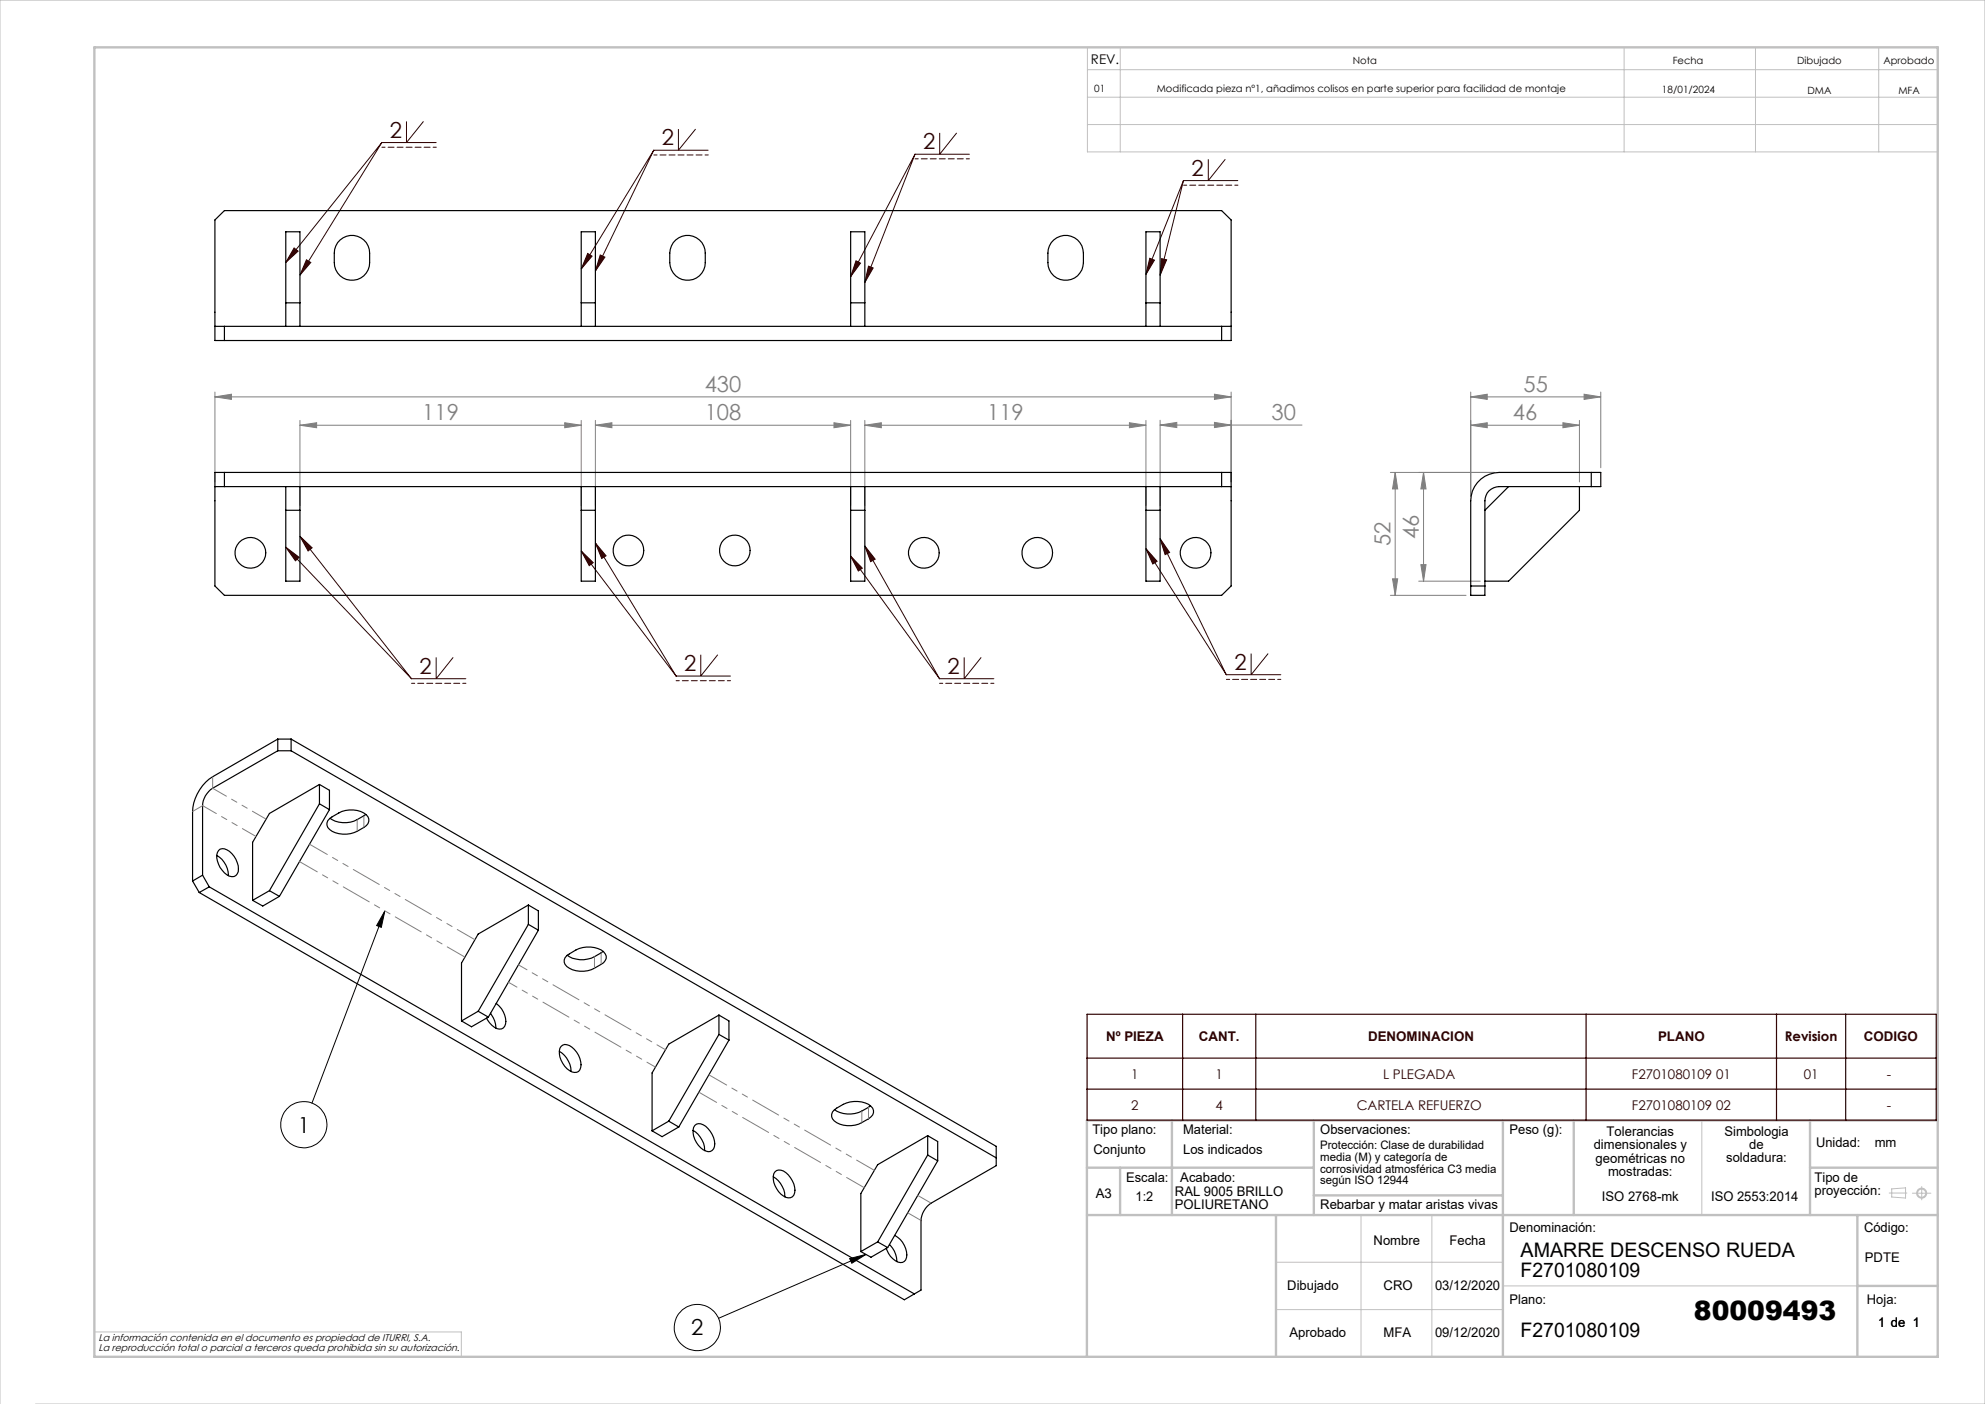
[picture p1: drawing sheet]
<svg xmlns="http://www.w3.org/2000/svg" width="420mm" height="297mm" viewBox="0 0 420 297" stroke-linecap="round" stroke-linejoin="round" font-family="sans-serif">
<g fill="none" stroke="#c0c0c0" stroke-width=".21">
<path d="M230.1 10h179.9v22.1h-179.9zM230.1 14.7h179.9M237 10v22.1M343.6 10v22.1M371.4 10v22.1M397.5 10v22.1M230.1 20.6h179.9M230.1 26.3h179.9M360.1 237v20M288 257v30M303 257v30M399.7 252.4h3.8"/>
<path d="M400.3 251.5l2.9-.2v2.1l-2.9-.2zM404.6 252.4h4M406.6 251v2.8M270 267h48M270 277h48M318 272h75M0 297v-297h420v297h-412.5M20 281.8h77.6v5.2"/>
<circle cx="406.6" cy="252.4" r=".86"/>
<circle cx="406.6" cy="252.4" r="1.07"/>
</g>
<g fill="none" stroke="#c0c0c0" stroke-width=".5">
<path d="M20 10h390v277h-390zM248 237v20M278 237v20M318 237v50M333 237v20M383 237v20M410 237h-180v50M230 257h180M230 247h48M237 247v10M270 257v30M278 252.9h40"/>
<path d="M383 247h27M393 257v30M393 272h17"/>
</g>
<g fill="none" stroke="#300000" stroke-width=".21">
<path d="M80.8 30.2h11.5M80.8 30.2l-20.3 25.3M80.8 30.2l-17.3 28M86 25.7v4.5l3.6-4.5M138.3 31.8h11.5M138.3 31.8l-15.3 25.1M138.3 31.8l-12.3 25.5M143.5 27.3v4.5l3.7-4.5M193.6 32.6h11.5M193.6 32.6l-13.6 25.9M193.6 32.6l-10.6 27.2M198.8 28.1v4.5l3.6-4.5"/>
<path d="M250.4 38.2h11.5M250.4 38.2l-7.9 19.9M250.4 38.2l-4.9 20M255.7 33.7v4.5l3.6-4.5M62.2 52.5l.9 .6-2.6 2.4zM64.8 55l1 .5-2.3 2.7zM124.4 53.6l.9 .6-2.3 2.7zM127 53.9l1 .5-2 2.9zM181.1 55.2l1 .5-2.1 2.8zM183.8 56.3l.9 .4-1.7 3.1zM243.3 54.6l1 .4-1.8 3.1zM245.8 54.7l1 .3-1.3 3.2z"/>
<path d="M60.5 115.7l26.6 27.9M60.5 115.7l2.8 2.2-.8 .7zM63.5 113.4l23.6 30.2M63.5 113.4l2.5 2.5-.8 .7zM123 116.6l20.1 26.4M123 116.6l2.5 2.4-.8 .7zM126 114.9l17.1 28.1M126 114.9l2.2 2.7-.9 .5zM180 117.6l2.5 2.6-.9 .6zM180 117.6l18.8 26M183 115.5l2.2 2.8-1 .5zM183 115.5l15.8 28.1"/>
<path d="M242.5 116.1l17 26.6M242.5 116.1l2.3 2.6-.9 .6zM245.5 113.9l14 28.8M245.5 113.9l2 3-1 .4zM92.3 139.1v4.5l3.6-4.5M148.3 138.5v4.5l3.6-4.5M204 139.1v4.5l3.6-4.5M264.7 138.3v4.4l3.6-4.4M87.1 143.6h11.5M143.1 143h11.5M198.8 143.6h11.5M259.5 142.7h11.5"/>
</g>
<g fill="none" stroke="#010000" stroke-width=".21">
<path d="M81.4 192.7l-.7 3.5-1-.4zM81.4 192.7l-15.4 40.7M179.8 266.2l3.4-.8-3 1.8zM183.2 265.4l-31.2 13.5"/>
<circle cx="64.3" cy="237.9" r="4.9"/>
<circle cx="147.5" cy="280.8" r="4.9"/>
</g>
<g fill="none" stroke="#808080" stroke-width=".21">
<path d="M45.5 84l3.5-.6v1.1zM45.5 84h215M45.5 82.9v19M63.5 90l3.5-.6v1.1zM63.5 90h59.5M63.5 88.9v18.1M119.5 89.4l3.5 .6-3.5 .5zM123 88.9v18.1M126 90l3.5-.6v1.1zM126 90h54M126 88.9v18.1M176.5 89.4l3.5 .6-3.5 .5z"/>
<path d="M180 88.9v18.1M183 90l3.5-.6v1.1zM183 88.9v18.1M183 90h59.5M239 89.4l3.5 .6-3.5 .5zM242.5 88.9v18.1M245.5 89.9l3.5-.5v1zM245.5 88.9v18.1M245.5 89.9h30M257 83.4l3.5 .6-3.5 .5zM257 89.4l3.5 .5-3.5 .5zM260.5 82.9v19"/>
<path d="M294.2 99.9h22M295.2 99.9v26M295.2 99.9l.5 3.5h-1.1zM301.2 99.9v23M301.2 99.9l.5 3.5h-1.1zM311.2 84l3.5-.6v1.1zM311.2 90l3.5-.6v1.1zM311.2 90h23M311.2 82.9v22M311.2 84h27.5M330.7 89.4l3.5 .6-3.5 .5zM334.2 88.9v13"/>
<path d="M335.2 83.4l3.5 .6-3.5 .5zM338.7 82.9v16.1M300.6 119.4h1.1l-.5 3.5zM294.2 125.9h16M294.6 122.4h1.1l-.5 3.5zM300.2 122.9h13"/>
</g>
<path d="M230 214.6h179.7v22.4h-179.7zM250.2 214.6v22.4M265.7 214.6v22.4M335.6 214.6v22.4M375.9 214.6v22.4M390.5 214.6v22.4M230 223.8h179.7M230 230.4h179.7" fill="none" stroke="#300000" stroke-width=".25"/>
<path d="M92.3 31.1h-11.5M149.9 32.8h-11.6M205.1 33.6h-11.5M261.9 39.2h-11.5M98.6 144.5h-11.5M154.6 144h-11.5M210.3 144.5h-11.5M271 143.7h-11.5" fill="none" stroke="#300000" stroke-width=".21" stroke-dasharray="1.3 .6" stroke-dashoffset=".6"/>
<path d="M179.8 266.2l3.4-.8-3 1.8zM81.4 192.7l-.7 3.5-1-.4z" fill="#010000"/>
<path d="M60.5 115.7l2.8 2.2-.8 .7zM63.5 113.4l2.5 2.5-.8 .7zM123 116.6l2.5 2.4-.8 .7zM126 114.9l2.2 2.7-.9 .5zM180 117.6l2.5 2.6-.9 .6zM183 115.5l2.2 2.8-1 .5zM242.5 116.1l2.3 2.6-.9 .6zM245.5 113.9l2 3-1 .4zM62.2 52.5l.9 .6-2.6 2.4zM64.8 55l1 .5-2.3 2.7zM124.4 53.6l.9 .6-2.3 2.7zM127 53.9l1 .5-2 2.9zM181.1 55.2l1 .5-2.1 2.8zM183.8 56.3l.9 .4-1.7 3.1zM243.3 54.6l1 .4-1.8 3.1zM245.8 54.7l1 .3-1.3 3.2z" fill="#300000"/>
<g fill="#808080">
<path d="M239 89.4l3.5 .6-3.5 .5zM183 90l3.5-.6v1.1zM176.5 89.4l3.5 .6-3.5 .5zM126 90l3.5-.6v1.1zM119.5 89.4l3.5 .6-3.5 .5zM63.5 90l3.5-.6v1.1z"/>
<path d="M311.2 84l3.5-.6v1.1zM335.2 83.4l3.5 .6-3.5 .5zM311.2 90l3.5-.6v1.1zM330.7 89.4l3.5 .6-3.5 .5zM45.5 84l3.5-.6v1.1zM257 83.4l3.5 .6-3.5 .5zM245.5 89.9l3.5-.5v1zM257 89.4l3.5 .5-3.5 .5z"/>
<path d="M300.6 119.4h1.1l-.5 3.5zM301.2 99.9l.5 3.5h-1.1z"/>
<path d="M295.2 99.9l.5 3.5h-1.1zM294.6 122.4h1.1l-.5 3.5z"/>
</g>
<g fill="none" stroke="#000" stroke-width=".25">
<path d="M72 50.8a3.7 3.7 0 0 1 4-.7 3.7 3.7 0 0 1 2.2 3.4 5.2 5.2 0 0 1-1.2 4.8 3.7 3.7 0 0 1-4.1 .7 3.7 3.7 0 0 1-2.2-3.4 5.2 5.2 0 0 1 1.3-4.8zM143 50.8a3.7 3.7 0 0 1 4-.7 3.7 3.7 0 0 1 2.2 3.4 5.2 5.2 0 0 1-1.2 4.8 3.8 3.8 0 0 1-4 .7 3.8 3.8 0 0 1-2.3-3.4 5.3 5.3 0 0 1 1.3-4.8zM223 50.8a3.8 3.8 0 0 1 4-.7 3.8 3.8 0 0 1 2.2 3.4 5.4 5.4 0 0 1-1.2 4.8 3.8 3.8 0 0 1-4 .7 3.8 3.8 0 0 1-2.3-3.4 5.2 5.2 0 0 1 1.3-4.8zM45.5 69v-22.5l2-1.9h211l2 1.9v22.5M45.5 69v3h215v-3M45.5 69h215M47.5 69v3M60.5 69v-20h3v20M60.5 64.1h3M123 69v-20h3v20M123 64.1h3M180 69v-20h3v20"/>
<path d="M180 64.1h3M242.5 69v-20h3v20M242.5 64.1h3M258.5 69v3M47.5 99.9v3M258.5 99.9v3M336.7 99.9v3M45.5 102.9v21.1l2 1.9h211l2-1.9v-21.1M45.5 102.9v-3h215v3M45.5 102.9h215M60.5 102.9v20h3v-20M60.5 107.9h3"/>
<path d="M123 102.9v20h3v-20M123 107.9h3M180 102.9v20h3v-20M180 107.9h3M242.5 102.9v20h3v-20M242.5 107.9h3M313.3 101.3a6.3 6.3 0 0 1 3.9-1.4h21.5v3h-21.5a3 3 0 0 0-3 3v20h-3v-20a5.9 5.9 0 0 1 2.1-4.6zM319.2 102.9l-5 5M334.2 102.9v5l-15 15h-5M311.2 124h3M58.8 156.3l-13.8 8a9.4 9.4 0 0 0-4.3 7.4v14.7M58.8 158.8l-13.8 8a4.6 4.6 0 0 0-2.1 3.7v14.6"/>
<path d="M58.8 158.8h2.8M58.8 156.3v2.5M58.8 156.3h2.8M61.6 156.3l149.2 86.2v4.1l-13.8 7.9a4.8 4.8 0 0 0-2.1 3.7v14.7l-1.4 .8M61.6 158.8l149.2 86.1M61.6 156.3v2.5M46.2 179.9a1.93 1.93 0 0 1 2.9 .7 4.9 4.9 0 0 1 1.3 3.8 1.41 1.41 0 0 1-2.4 .7 4.7 4.7 0 0 1-2-4.8zM67.6 165.9v4.1M67.6 170l-10.6 18.4M67.6 165.9l-10.6 6.2-3.6 6.1v12.3M67.6 170l2.1 1.3M67.6 165.9l2.1 1.3v4.1"/>
<path d="M69.7 171.3l-10.6 18.3M69.7 173.2a6.4 6.4 0 0 1 7.3-1.2 1.63 1.63 0 0 1 1.1 1.5 1.63 1.63 0 0 1-1.1 1.5 6.1 6.1 0 0 1-7.3 .5 1.42 1.42 0 0 1 0-2.3zM77.4 172.3a6.4 6.4 0 0 1-7.1 1.1l-.5-.3M40.7 186.4l1.5 2.4M42.2 188.8l149.1 86.2 2.2-1.3M42.9 185.1l-2.2 1.3M42.9 185.1l1.4 2.5M44.3 187.6l-2.1 1.2M44.3 187.6l149.2 86.1M45.9 181a4.9 4.9 0 0 1 2.4 4.2M57 188.4l-3.6 2.1M57 188.4l2.1 1.2"/>
<path d="M59.1 189.6l-3.5 2.1-2.2-1.2M111.8 195.5l2.1 1.3M111.8 195.5l-10.6 18.4M111.8 191.4v4.1M111.8 191.4l-10.6 6.2-3.6 6.1v12.3M111.8 191.4l2.1 1.3v4.1M113.9 196.8l-10.6 18.4M101.2 213.9l2.1 1.3M101.2 213.9l-3.6 2.1M103.3 215.2l-3.5 2-2.2-1.2M103.8 214.3l.2 .3a4.7 4.7 0 0 1 .9 2.9M105 212.3a4.8 4.8 0 0 1 2 4.3 1.37 1.37 0 0 1-1 1.1 1.37 1.37 0 0 1-1.4-.4 5.2 5.2 0 0 1-1.7-1.9"/>
<path d="M119.9 202.1a6.2 6.2 0 0 1 7.8-.8 1.54 1.54 0 0 1-.5 2.7 6 6 0 0 1-7.3 .5 1.45 1.45 0 0 1 0-2.4zM127.6 201.3a6.6 6.6 0 0 1-7.1 1.1l-.5-.3M152.1 214.7v4.1M152.1 218.8l-10.6 18.4M152.1 214.7l-10.6 6.2-3.5 6.1v12.2M152.1 218.8l2.1 1.2M152.1 214.7l2.1 1.3v4M118.4 222.4a5 5 0 0 1 2.4 4.3M118.7 221.4a1.95 1.95 0 0 1 2.8 .6 4.3 4.3 0 0 1 1.2 4.3 1.4 1.4 0 0 1-2.2 .2 4.7 4.7 0 0 1-2-4.7zM141.5 237.2l-3.5 2M141.5 237.2l2.1 1.2M143.6 238.4l-3.5 2-2.1-1.2"/>
<path d="M146.6 239.1a4.9 4.9 0 0 1 2.5 4.3M147 238.1a1.92 1.92 0 0 1 2.8 .7 4.2 4.2 0 0 1 1.2 4.2 1.67 1.67 0 0 1-2.7-.2 4 4 0 0 1-1.3-4.7zM154.2 220l-10.6 18.4M176.5 234.8a6.2 6.2 0 0 1 7.8-.8 1.55 1.55 0 0 1-.5 2.7 6 6 0 0 1-7.3 .4 1.46 1.46 0 0 1 0-2.3zM184.2 233.9a6.2 6.2 0 0 1-7.6 .8M163.6 248.9a5 5 0 0 1 2.5 4.3M164 247.9a1.95 1.95 0 0 1 2.8 .6 4.3 4.3 0 0 1 1.2 4.3 1.43 1.43 0 0 1-2.2 .2 4.7 4.7 0 0 1-2.1-4.7zM196.3 240.2v4.1M196.3 244.3l-10.6 18.4M196.3 240.2l-10.6 6.2-3.6 6.1v12.3M196.3 244.3l2.1 1.3M196.3 240.2l2.1 1.3v4.1"/>
<path d="M198.4 245.6l-10.6 18.3M185.7 262.7l-3.6 2.1M185.7 262.7l2.1 1.2M187.8 263.9l-3.5 2.1-2.2-1.2M188.2 263.3l.2 .2a5.1 5.1 0 0 1 1.4 3.4M189.3 261.3a4.5 4.5 0 0 1 2.3 5.2 1.69 1.69 0 0 1-2.7-.2 5.4 5.4 0 0 1-1.4-2.2"/>
<circle cx="53" cy="117" r="3.2"/>
<circle cx="133" cy="116.4" r="3.2"/>
<circle cx="155.5" cy="116.4" r="3.3"/>
<circle cx="195.5" cy="117" r="3.2"/>
<circle cx="219.5" cy="116.9" r="3.2"/>
<circle cx="253" cy="117" r="3.2"/>
</g>
<path d="M40.8 171.6l2.1-1.2M45 166.8v-2.5M75.6 175.8v-2.4M77 175v-2.4M125.8 204.8v-2.4M127.2 204v-2.5M182.4 237.5v-2.5M183.8 236.7v-2.5M194.9 258.2l-2.8-1.6M197 254.5l-2.8-1.6" fill="none" stroke="#808080" stroke-width=".21" stroke-dasharray="6.3 1.3 1.3 1.3 1.3 1.3"/>
<path d="M100.5 198.8l-35-20.2M98.4 202.5l-35-20.2M182.9 251.2l-35-20.2M185 247.6l-35-20.2" fill="none" stroke="#808080" stroke-width=".21" stroke-dasharray="6.3 1.3 1.3 1.3 1.3 1.3" stroke-dashoffset="2"/>
<path d="M138.7 225.7l-31.1-17.9M140.8 222.1l-31.1-18" fill="none" stroke="#808080" stroke-width=".21" stroke-dasharray="6.3 1.3 1.3 1.3 1.3 1.3" stroke-dashoffset="4.3"/>
<path d="M54.2 177l-11.3-6.6M56.3 173.3l-11.3-6.5" fill="none" stroke="#808080" stroke-width=".21" stroke-dasharray="6.3 1.3 1.3 1.3 1.3 1.3" stroke-dashoffset="3"/>
<text font-size="5.6" x="358.4" y="279.2">80009493</text>
<g font-size="4.7" fill="#300000">
<text x="82.5" y="29.1">2</text>
<text x="140" y="30.8">2</text>
<text x="195.3" y="31.6">2</text>
<text x="252.1" y="37.2">2</text>
<text x="88.8" y="142.5">2</text>
<text x="144.7" y="142">2</text>
<text x="200.5" y="142.5">2</text>
<text x="261.2" y="141.7">2</text>
</g>
<g font-size="4.7" fill="#808080">
<text x="149.1" y="82.9">430</text>
<text x="322.4" y="82.9">55</text>
<text x="89.4" y="88.9">119</text>
<text x="149.1" y="88.9">108</text>
<text x="208.9" y="88.9">119</text>
<text x="269" y="88.9">30</text>
<text x="320.1" y="88.9">46</text>
<text x="294.2" y="115.5" transform="rotate(-90 294.2 115.5)">52</text>
<text x="300.2" y="114" transform="rotate(-90 300.2 114)">46</text>
</g>
<g font-size="4.7" fill="#010000">
<text x="63" y="239.6">1</text>
<text x="146.3" y="282.5">2</text>
</g>
<g font-size="4.2" fill="#010000">
<text x="321.7" y="265.9">AMARRE DESCENSO RUEDA</text>
<text x="321.7" y="270.1">F2701080109</text>
<text x="321.7" y="282.8">F2701080109</text>
</g>
<g font-size="2.8" fill="#010000">
<text x="230.8" y="13.6">REV.</text>
<text x="231.1" y="239.9">Tipo plano:</text>
<text x="250.3" y="239.9">Material:</text>
<text x="279.3" y="239.9">Observaciones:</text>
<text x="319.4" y="239.9">Peso (g):</text>
<text x="231.4" y="244.1">Conjunto</text>
<text x="250.3" y="244.1">Los indicados</text>
<text x="337.2" y="243.1">dimensionales y</text>
<text x="337.6" y="246">geométricas no</text>
<text x="339.9" y="240.3">Tolerancias</text>
<text x="364.9" y="240.2">Simbologia</text>
<text x="365.3" y="245.9">soldadura:</text>
<text x="370.1" y="243">de</text>
<text x="384.2" y="242.7">Unidad:</text>
<text x="396.7" y="242.7">mm</text>
<text x="238.3" y="250">Escala:</text>
<text x="249.7" y="250">Acabado:</text>
<text x="340.2" y="248.8">mostradas:</text>
<text x="383.9" y="250">Tipo de</text>
<text x="231.9" y="253.4">A3</text>
<text x="240.3" y="254">1:2</text>
<text x="248.6" y="253">RAL 9005 BRILLO</text>
<text x="248.6" y="255.8">POLIURETANO</text>
<text x="279.3" y="255.7">Rebarbar y matar aristas vivas</text>
<text x="338.9" y="254">ISO 2768-mk</text>
<text x="362" y="254">ISO 2553:2014</text>
<text x="383.9" y="252.8">proyección:</text>
<text x="290.6" y="263.3">Nombre</text>
<text x="306.7" y="263.3">Fecha</text>
<text x="319.4" y="260.6">Denominación:</text>
<text x="394.4" y="260.6">Código:</text>
<text x="394.6" y="266.9">PDTE</text>
<text x="272.4" y="273">Dibujado</text>
<text x="292.7" y="273">CRO</text>
<text x="303.6" y="273">03/12/2020</text>
<text x="319.4" y="275.8">Plano:</text>
<text x="395" y="275.8">Hoja:</text>
<text x="397.4" y="280.6">1 de 1</text>
<text x="272.8" y="282.8">Aprobado</text>
<text x="292.7" y="282.8">MFA</text>
<text x="303.6" y="282.8">09/12/2020</text>
</g>
<g font-size="2.8" fill="#300000">
<text x="234.1" y="220.2">Nº PIEZA</text>
<text x="253.7" y="220.2">CANT.</text>
<text x="289.5" y="220.2">DENOMINACION</text>
<text x="350.8" y="220.2">PLANO</text>
<text x="377.6" y="220.2">Revision</text>
<text x="394.4" y="220.2">CODIGO</text>
<text x="239.4" y="228.1">1</text>
<text x="257.2" y="228.1">1</text>
<text x="292.6" y="228.1">L PLEGADA</text>
<text x="345.3" y="228.1">F2701080109 01</text>
<text x="381.6" y="228.1">01</text>
<text x="399.2" y="228.1">-</text>
<text x="239.4" y="234.7">2</text>
<text x="257.2" y="234.7">4</text>
<text x="287.1" y="234.7">CARTELA REFUERZO</text>
<text x="345.3" y="234.7">F2701080109 02</text>
<text x="399.2" y="234.7">-</text>
</g>
<g font-size="2.5" fill="#010000">
<text x="279.3" y="243.1">Protección: Clase de durabilidad</text>
<text x="279.3" y="245.6">media (M) y categoría de</text>
<text x="279.3" y="248.1">corrosividad atmosférica C3 media</text>
<text x="279.3" y="250.5">según ISO 12944</text>
</g>
<g font-size="2.1" fill="#010000">
<text x="286.2" y="13.6">Nota</text>
<text x="353.9" y="13.6">Fecha</text>
<text x="380.3" y="13.6">Dibujado</text>
<text x="398.5" y="13.6">Aprobado</text>
<text x="231.5" y="19.4">01</text>
<text x="244.8" y="19.5">Modificada pieza nº1, añadimos colisos en parte superior para facilidad de montaje</text>
<text x="351.7" y="19.6">18/01/2024</text>
<text x="382.4" y="19.9">DMA</text>
<text x="401.7" y="19.9">MFA</text>
<text x="20.8" y="283.7">La información contenida en el documento es propiedad de ITURRI, S.A.</text>
<text x="20.8" y="285.7">La reproducción total o parcial a terceros queda prohibida sin su autorización.</text>
</g>
</svg>
